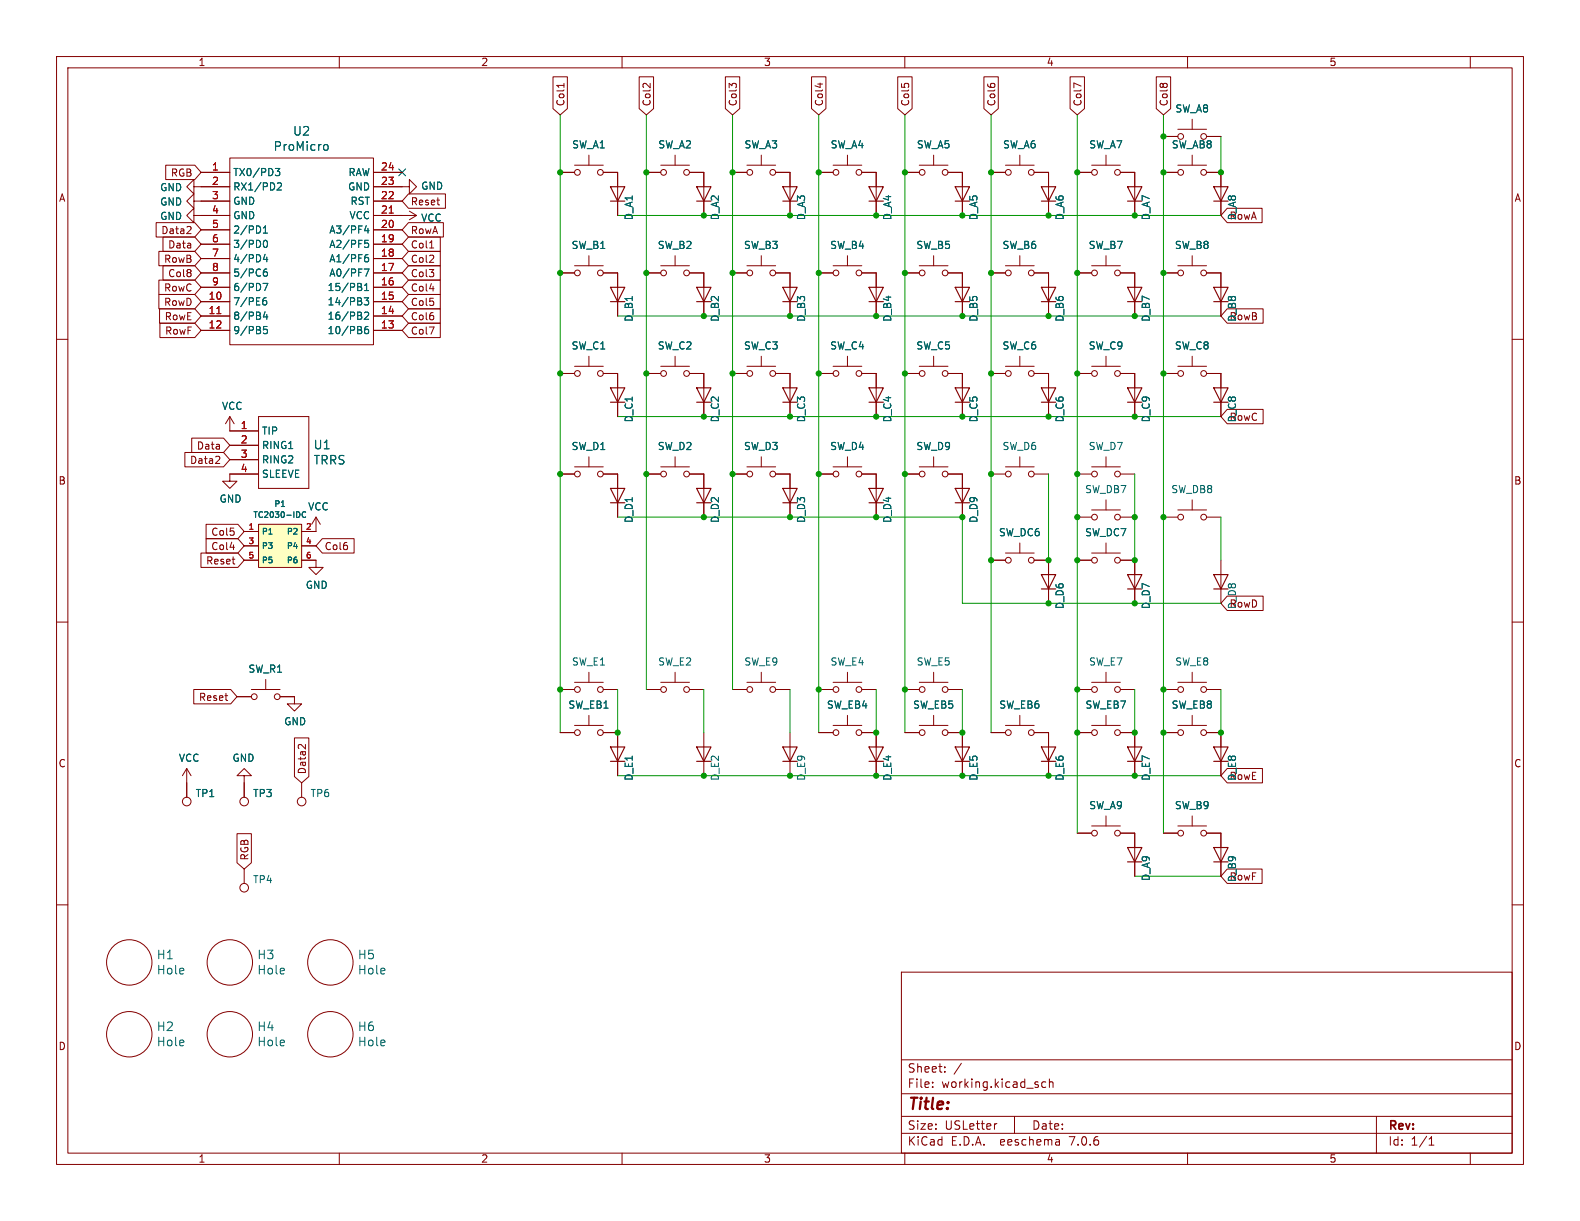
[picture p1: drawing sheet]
<svg xmlns="http://www.w3.org/2000/svg" width="279mm" height="216mm" viewBox="0 0 279 216" stroke-linecap="round" stroke-linejoin="round" font-family="sans-serif">
<g fill="none" stroke="#840000" stroke-width=".18">
<path d="M10 10h259.4v195.9h-259.4zM12 12h255.4v191.9h-255.4zM60 10v2M97.8 13.6h2.5v5.6l-1.2 1.1-1.3-1.1zM99.7 14.7v.8M110 10v2M113 13.6h2.6v5.6l-1.3 1.1-1.3-1.1zM128.3 13.6h2.5v5.6l-1.3 1.1-1.2-1.1zM143.5 13.6h2.6v5.6l-1.3 1.1-1.3-1.1zM145 14.7v.8M158.7 13.6h2.6v5.6l-1.3 1.1-1.3-1.1zM160 10v2"/>
<path d="M174 13.6h2.5v5.6l-1.2 1.1-1.3-1.1zM189.2 13.6h2.6v5.6l-1.3 1.1-1.3-1.1zM191.2 15.2l-1.3-.5v.8M204.5 13.6h2.5v5.6l-1.3 1.1-1.2-1.1zM210 10v2M260 10v2M27.6 39.4h6.8l1.2 1.2-1.2 1.3h-6.8zM29.3 29.2h5.1l1.2 1.3-1.2 1.3h-5.1zM34.3 33v-1.2l-1.3 1.2 1.3 1.3v-1.3h6.3M34.3 35.6v-1.3l-1.3 1.3 1.3 1.2v-1.2h6.3M34.3 38.1v-1.3l-1.3 1.3 1.3 1.3v-1.3h6.3M35.6 30.5h5"/>
<path d="M40.6 27.9h25.4v33.1h-25.4zM66 33h6.4v-1.2l1.3 1.2-1.3 1.3v-1.3M66 30.5h5.1M66 38.1h7.7M66 35.6h5.1M72.2 39.4h6.2v2.5h-6.2l-1.1-1.3zM72.2 34.3h6.6v2.5h-6.6l-1.1-1.2zM72.4 37.3l1.3 .8M73.7 38.1l-1.3 .8M99.1 30.5h2.5M101.6 29.2h5.1M104.1 27.4v1.8"/>
<path d="M106.7 30.5h2.5v7.6M114.3 30.5h2.5M116.8 29.2h5.1M119.4 27.4v1.8M121.9 30.5h2.6v7.6M129.5 30.5h2.6M132.1 29.2h5.1M134.6 27.4v1.8M137.2 30.5h2.5v7.6M144.8 30.5h2.5M147.3 29.2h5.1M149.9 27.4v1.8"/>
<path d="M152.4 30.5h2.5v7.6M160 30.5h2.6M162.6 29.2h5M165.1 27.4v1.8M167.6 30.5h2.6v7.6M175.3 30.5h2.5M177.8 29.2h5.1M180.3 27.4v1.8M182.9 30.5h2.5v7.6M190.5 30.5h2.5M193 29.2h5.1M195.6 27.4v1.8"/>
<path d="M198.1 30.5h2.6v7.6M205.7 30.5h2.6M205.7 24.1h2.6M208.3 29.2h5.1M208.3 22.9h5.1M210.8 21.1v1.8M210.8 27.4v1.8M213.4 30.5h2.5v7.6M213.4 24.1h2.5M217 36.8h6.2v2.6h-6.2l-1.1-1.3zM10 60h2M28.1 52.1h6.3l1.2 1.2-1.2 1.3h-6.3z"/>
<path d="M28.1 49.5h6.3l1.2 1.3-1.2 1.3h-6.3zM28.1 44.4h6.3l1.2 1.3-1.2 1.3h-6.3zM28.2 54.6h6.2l1.2 1.3-1.2 1.3h-6.2zM28.3 57.1h6.1l1.2 1.3-1.2 1.3h-6.1zM28.8 47h5.6l1.2 1.3-1.2 1.2h-5.6zM28.8 41.9h5.6l1.2 1.3-1.2 1.3h-5.6zM33.7 40.1l.1 .2-.1 .3-.7 .7h.8M35.6 48.3h5M35.6 53.3h5M35.6 55.9h5M35.6 58.4h5M35.6 50.8h5"/>
<path d="M35.6 45.7h5M35.6 43.2h5M35.6 40.6h5M66 48.3h5.1M66 53.3h5.1M66 55.9h5.1M66 58.4h5.1M66 50.8h5.1M66 45.7h5.1M66 43.2h5.1M66 40.6h5.1M72.2 41.9h5.7v2.6h-5.7l-1.1-1.3z"/>
<path d="M72.2 52.1h5.7v2.5h-5.7l-1.1-1.3zM72.2 54.6h5.7v2.6h-5.7l-1.1-1.3zM72.2 44.4h5.7v2.6h-5.7l-1.1-1.3zM72.2 47h5.7v2.5h-5.7l-1.1-1.2zM72.2 49.5h5.7v2.6h-5.7l-1.1-1.3zM72.2 57.1h5.7v2.6h-5.7l-1.1-1.3zM75.9 57.8h.9l-.6 1.3M76 43.9h.7M76 51h.8M99.1 48.3h2.5M101.6 47h5.1M104.1 45.2v1.8"/>
<path d="M106.7 48.3h2.5v7.6M114.3 48.3h2.5M116.8 47h5.1M119.4 45.2v1.8M121.9 48.3h2.6v7.6M129.5 48.3h2.6M132.1 47h5.1M134.6 45.2v1.8M137.2 48.3h2.5v7.6M144.8 48.3h2.5M147.3 47h5.1M149.9 45.2v1.8"/>
<path d="M152.4 48.3h2.5v7.6M160 48.3h2.6M162.6 47h5M165.1 45.2v1.8M167.6 48.3h2.6v7.6M175.3 48.3h2.5M177.8 47h5.1M180.3 45.2v1.8M182.9 48.3h2.5v7.6M190.5 48.3h2.5M193 47h5.1M195.6 45.2v1.8"/>
<path d="M198.1 48.3h2.6v7.6M205.7 48.3h2.6M208.3 47h5.1M210.8 45.2v1.8M213.4 48.3h2.5v7.6M217 54.6h6.4v2.6h-6.4l-1.1-1.3zM267.4 60h2M33.9 77.5h5.6l1.1 1.2-1.1 1.3h-5.6zM40.6 73.7v2.5h5.1M40.6 78.7h5.1M40.6 73.7l-.7 1.2M40.6 73.7l.8 1.2"/>
<path d="M45.7 73.7v12.7zM45.7 73.7h8.9zM54.6 73.7v12.7zM99.1 66h2.5M101.6 64.8h5.1M104.1 63v1.8M106.7 66h2.5v7.7M114.3 66h2.5M116.8 64.8h5.1M119.4 63v1.8M121.9 66h2.6v7.7M129.5 66h2.6"/>
<path d="M132.1 64.8h5.1M134.6 63v1.8M137.2 66h2.5v7.7M144.8 66h2.5M147.3 64.8h5.1M149.9 63v1.8M152.4 66h2.5v7.7M160 66h2.6M162.6 64.8h5M165.1 63v1.8M167.6 66h2.6v7.7M175.3 66h2.5"/>
<path d="M177.8 64.8h5.1M180.3 63v1.8M182.9 66h2.5v7.7M190.5 66h2.5M193 64.8h5.1M195.6 63v1.8M198.1 66h2.6v7.7M205.7 66h2.6M208.3 64.8h5.1M210.8 63v1.8M213.4 66h2.5v7.7M217 72.4h6.4v2.5h-6.4l-1.1-1.2z"/>
<path d="M32.7 80h6.8l1.1 1.3-1.1 1.3h-6.8zM35.5 97.8h6.6l1.1 1.3-1.1 1.2h-6.6zM36.4 95.2h5.7l1.1 1.3-1.1 1.3h-5.7zM36.4 92.7h5.7l1.1 1.3-1.1 1.3h-5.7zM38.7 80.7l.2 .2-.1 .3-.7 .8h.8M40.6 81.3h5.1M40.7 96.8h.8M43.2 94h2.5M43.2 96.5h2.5M43.2 99.1h2.5M45.7 92.7h7.6v7.6h-7.6zM45.7 86.4h8.9z"/>
<path d="M45.7 83.8h-5.1v1.3h1.3l-1.3 1.3-1.2-1.3h1.2M53.3 99.1h2.6v1.2h1.2l-1.2 1.3-1.3-1.3h1.3M53.3 96.5h2.6M55.9 91.4v2.6h-2.6M55.9 91.4l-.8 1.3M55.9 91.4l.7 1.3M57 95.2h5.6v2.6h-5.6l-1.1-1.3zM99.1 83.8h2.5M101.6 82.6h5.1M104.1 80.8v1.8M106.7 83.8h2.5v7.6M114.3 83.8h2.5"/>
<path d="M116.8 82.6h5.1M119.4 80.8v1.8M121.9 83.8h2.6v7.6M129.5 83.8h2.6M132.1 82.6h5.1M134.6 80.8v1.8M137.2 83.8h2.5v7.6M144.8 83.8h2.5M147.3 82.6h5.1M149.9 80.8v1.8M152.4 83.8h2.5v7.6M160 83.8h2.6"/>
<path d="M162.6 82.6h5M165.1 80.8v1.8M167.6 83.8h2.6v7.6M175.3 83.8h2.5M175.3 99.1h2.5M177.8 82.6h5.1M177.8 97.8h5.1M180.3 80.8v1.8M180.3 96v1.8M182.9 83.8h2.5M182.9 99.1h2.5v7.6M190.5 91.4h2.5"/>
<path d="M190.5 83.8h2.5M190.5 99.1h2.5M193 90.2h5.1M193 82.6h5.1M193 97.8h5.1M195.6 80.8v1.8M195.6 88.4v1.8M195.6 96v1.8M198.1 91.4h2.6M198.1 99.1h2.6v7.6M198.1 83.8h2.6M205.7 91.4h2.6"/>
<path d="M208.3 90.2h5.1M210.8 88.4v1.8M213.4 91.4h2.5M215.9 99.1v7.6M10 110h2M104.1 118.9v1.8M119.4 118.9v1.8M134.6 118.9v1.8M149.9 118.9v1.8M165.1 118.9v1.8M195.6 118.9v1.8M210.8 118.9v1.8"/>
<path d="M217 105.4h6.4v2.6h-6.4l-1.1-1.3zM267.4 110h2M33 135.9v5.1M33 135.9l-.7 1.3M33 135.9l.8 1.3M34.3 121.9h6.5l1.1 1.3-1.1 1.3h-6.5zM41.9 123.2h2.5M43.2 137.2h1.2l-1.2-1.3-1.3 1.3h1.3v3.8M44.4 121.9h5.1M47 120.1v1.8M49.5 123.2h2.6v1.3h1.2l-1.2 1.2-1.3-1.2h1.3M52.1 130.5h2.5v6.8l-1.3 1.1-1.2-1.1z"/>
<path d="M53.3 138.4v2.6M54 131.6v.8l-.7-.7-.3-.1-.2 .2M99.1 121.9h2.5M99.1 129.5h2.5M101.6 128.3h5.1M101.6 120.7h5.1M104.1 126.5v1.8M106.7 129.5h2.5v7.7M106.7 121.9h2.5M114.3 121.9h2.5M116.8 120.7h5.1M121.9 121.9h2.6"/>
<path d="M124.5 129.5v7.7M129.5 121.9h2.6M132.1 120.7h5.1M137.2 121.9h2.5M139.7 129.5v7.7M144.8 121.9h2.5M144.8 129.5h2.5M147.3 128.3h5.1M147.3 120.7h5.1M149.9 126.5v1.8M152.4 121.9h2.5M152.4 129.5h2.5v7.7"/>
<path d="M160 121.9h2.6M160 129.5h2.6M162.6 128.3h5M162.6 120.7h5M165.1 126.5v1.8M167.6 121.9h2.6M167.6 129.5h2.6v7.7M175.3 129.5h2.5M177.8 128.3h5.1M180.3 126.5v1.8M182.9 129.5h2.5v7.7M190.5 121.9h2.5"/>
<path d="M190.5 129.5h2.5M193 128.3h5.1M193 120.7h5.1M195.6 126.5v1.8M198.1 129.5h2.6v7.7M198.1 121.9h2.6M205.7 121.9h2.6M205.7 129.5h2.6M208.3 128.3h5.1M208.3 120.7h5.1M210.8 126.5v1.8M213.4 129.5h2.5v7.7"/>
<path d="M213.4 121.9h2.5M217 135.9h6.2v2.5h-6.2l-1.1-1.2zM10 160h2M41.9 147.4h2.6v5.2l-1.3 1.1-1.3-1.1zM43.2 153.7v2.5M190.5 147.3h2.5M193 146.1h5.1M195.6 144.3v1.8M198.1 147.3h2.6v7.6M205.7 147.3h2.6M208.3 146.1h5.1M210.8 144.3v1.8"/>
<path d="M213.4 147.3h2.5v7.6M217 153.7h6.2v2.5h-6.2l-1.1-1.3zM267.4 160h2M159.4 171.9h108v32h-108zM159.4 197.4h108M159.4 193.4h108M159.4 187.4h108M164.9 192.1v.2M164.9 191.4v.1M167.1 189.4v.2M167.1 188.7v.1M170 188l-1.3 1.9"/>
<path d="M176.3 198.7l-.3 .1M179.4 197.4v3M184.9 191.4l-.4-.1-.3 .3v.4l.2 .2h.5M185.6 191.4l.2-.1 .3 .1 .1 .9M185.6 190.8v1.5M243.4 197.4v6.5M60 203.9v2M110 203.9v2M159.4 200.4h108M160 203.9v2M187.3 201.6l.1 .9M187.4 202.4l-.2 .1"/>
<path d="M187.4 201.8l-.2 .1M210 203.9v2M252.7 202.5h.9M252.7 201.4l.4-.4v1.5M260 203.9v2"/>
<circle cx="102.1" cy="30.5" r=".51"/>
<circle cx="106.2" cy="30.5" r=".51"/>
<circle cx="117.3" cy="30.5" r=".51"/>
<circle cx="121.4" cy="30.5" r=".51"/>
<circle cx="132.6" cy="30.5" r=".51"/>
<circle cx="136.7" cy="30.5" r=".51"/>
<circle cx="147.8" cy="30.5" r=".51"/>
<circle cx="151.9" cy="30.5" r=".51"/>
<circle cx="163.1" cy="30.5" r=".51"/>
<circle cx="167.1" cy="30.5" r=".51"/>
<circle cx="178.3" cy="30.5" r=".51"/>
<circle cx="182.4" cy="30.5" r=".51"/>
<circle cx="193.5" cy="30.5" r=".51"/>
<circle cx="197.6" cy="30.5" r=".51"/>
<circle cx="208.8" cy="24.1" r=".51"/>
<circle cx="208.8" cy="30.5" r=".51"/>
<circle cx="212.9" cy="24.1" r=".51"/>
<circle cx="212.9" cy="30.5" r=".51"/>
<circle cx="102.1" cy="48.3" r=".51"/>
<circle cx="106.2" cy="48.3" r=".51"/>
<circle cx="117.3" cy="48.3" r=".51"/>
<circle cx="121.4" cy="48.3" r=".51"/>
<circle cx="132.6" cy="48.3" r=".51"/>
<circle cx="136.7" cy="48.3" r=".51"/>
<circle cx="147.8" cy="48.3" r=".51"/>
<circle cx="151.9" cy="48.3" r=".51"/>
<circle cx="163.1" cy="48.3" r=".51"/>
<circle cx="167.1" cy="48.3" r=".51"/>
<circle cx="178.3" cy="48.3" r=".51"/>
<circle cx="182.4" cy="48.3" r=".51"/>
<circle cx="193.5" cy="48.3" r=".51"/>
<circle cx="197.6" cy="48.3" r=".51"/>
<circle cx="208.8" cy="48.3" r=".51"/>
<circle cx="212.9" cy="48.3" r=".51"/>
<circle cx="102.1" cy="66" r=".51"/>
<circle cx="106.2" cy="66" r=".51"/>
<circle cx="117.3" cy="66" r=".51"/>
<circle cx="121.4" cy="66" r=".51"/>
<circle cx="132.6" cy="66" r=".51"/>
<circle cx="136.7" cy="66" r=".51"/>
<circle cx="147.8" cy="66" r=".51"/>
<circle cx="151.9" cy="66" r=".51"/>
<circle cx="163.1" cy="66" r=".51"/>
<circle cx="167.1" cy="66" r=".51"/>
<circle cx="178.3" cy="66" r=".51"/>
<circle cx="182.4" cy="66" r=".51"/>
<circle cx="193.5" cy="66" r=".51"/>
<circle cx="197.6" cy="66" r=".51"/>
<circle cx="208.8" cy="66" r=".51"/>
<circle cx="212.9" cy="66" r=".51"/>
<circle cx="102.1" cy="83.8" r=".51"/>
<circle cx="106.2" cy="83.8" r=".51"/>
<circle cx="117.3" cy="83.8" r=".51"/>
<circle cx="121.4" cy="83.8" r=".51"/>
<circle cx="132.6" cy="83.8" r=".51"/>
<circle cx="136.7" cy="83.8" r=".51"/>
<circle cx="147.8" cy="83.8" r=".51"/>
<circle cx="151.9" cy="83.8" r=".51"/>
<circle cx="163.1" cy="83.8" r=".51"/>
<circle cx="167.1" cy="83.8" r=".51"/>
<circle cx="178.3" cy="83.8" r=".51"/>
<circle cx="178.3" cy="99.1" r=".51"/>
<circle cx="182.4" cy="83.8" r=".51"/>
<circle cx="182.4" cy="99.1" r=".51"/>
<circle cx="193.5" cy="99.1" r=".51"/>
<circle cx="193.5" cy="83.8" r=".51"/>
<circle cx="193.5" cy="91.4" r=".51"/>
<circle cx="197.6" cy="91.4" r=".51"/>
<circle cx="197.6" cy="83.8" r=".51"/>
<circle cx="197.6" cy="99.1" r=".51"/>
<circle cx="208.8" cy="91.4" r=".51"/>
<circle cx="212.9" cy="91.4" r=".51"/>
<circle cx="45" cy="123.2" r=".51"/>
<circle cx="49" cy="123.2" r=".51"/>
<circle cx="102.1" cy="129.5" r=".51"/>
<circle cx="102.1" cy="121.9" r=".51"/>
<circle cx="106.2" cy="121.9" r=".51"/>
<circle cx="106.2" cy="129.5" r=".51"/>
<circle cx="117.3" cy="121.9" r=".51"/>
<circle cx="121.4" cy="121.9" r=".51"/>
<circle cx="132.6" cy="121.9" r=".51"/>
<circle cx="136.7" cy="121.9" r=".51"/>
<circle cx="147.8" cy="121.9" r=".51"/>
<circle cx="147.8" cy="129.5" r=".51"/>
<circle cx="151.9" cy="121.9" r=".51"/>
<circle cx="151.9" cy="129.5" r=".51"/>
<circle cx="163.1" cy="129.5" r=".51"/>
<circle cx="163.1" cy="121.9" r=".51"/>
<circle cx="167.1" cy="129.5" r=".51"/>
<circle cx="167.1" cy="121.9" r=".51"/>
<circle cx="178.3" cy="129.5" r=".51"/>
<circle cx="182.4" cy="129.5" r=".51"/>
<circle cx="193.5" cy="121.9" r=".51"/>
<circle cx="193.5" cy="129.5" r=".51"/>
<circle cx="197.6" cy="129.5" r=".51"/>
<circle cx="197.6" cy="121.9" r=".51"/>
<circle cx="208.8" cy="121.9" r=".51"/>
<circle cx="208.8" cy="129.5" r=".51"/>
<circle cx="212.9" cy="129.5" r=".51"/>
<circle cx="212.9" cy="121.9" r=".51"/>
<circle cx="33" cy="141.7" r=".76"/>
<circle cx="43.2" cy="157" r=".76"/>
<circle cx="43.2" cy="141.7" r=".76"/>
<circle cx="53.3" cy="141.7" r=".76"/>
<circle cx="193.5" cy="147.3" r=".51"/>
<circle cx="197.6" cy="147.3" r=".51"/>
<circle cx="208.8" cy="147.3" r=".51"/>
<circle cx="212.9" cy="147.3" r=".51"/>
<circle cx="22.9" cy="170.2" r="4"/>
<circle cx="40.6" cy="170.2" r="4"/>
<circle cx="58.4" cy="170.2" r="4"/>
<circle cx="22.9" cy="182.9" r="4"/>
<circle cx="40.6" cy="182.9" r="4"/>
<circle cx="58.4" cy="182.9" r="4"/>
</g>
<g fill="none" stroke="#840000" stroke-width=".2">
<path d="M107.9 33h2.6l-1.3 2.6zM107.9 35.6h2.6M123.2 33h2.5l-1.2 2.6zM123.2 35.6h2.5M138.4 33h2.6l-1.3 2.6zM138.4 35.6h2.6M153.7 33h2.5l-1.3 2.6zM153.7 35.6h2.5M168.9 33h2.5l-1.2 2.6zM168.9 35.6h2.5M184.1 33h2.6l-1.3 2.6zM184.1 35.6h2.6"/>
<path d="M199.4 33h2.5l-1.2 2.6zM199.4 35.6h2.5M214.6 33h2.6l-1.3 2.6zM214.6 35.6h2.6M107.9 50.8h2.6l-1.3 2.5zM107.9 53.3h2.6M123.2 50.8h2.5l-1.2 2.5zM123.2 53.3h2.5M138.4 50.8h2.6l-1.3 2.5zM138.4 53.3h2.6M153.7 50.8h2.5l-1.3 2.5zM153.7 53.3h2.5"/>
<path d="M168.9 50.8h2.5l-1.2 2.5zM168.9 53.3h2.5M184.1 50.8h2.6l-1.3 2.5zM184.1 53.3h2.6M199.4 50.8h2.5l-1.2 2.5zM199.4 53.3h2.5M214.6 50.8h2.6l-1.3 2.5zM214.6 53.3h2.6M107.9 68.6h2.6l-1.3 2.5zM107.9 71.1h2.6M123.2 68.6h2.5l-1.2 2.5zM123.2 71.1h2.5"/>
<path d="M138.4 68.6h2.6l-1.3 2.5zM138.4 71.1h2.6M153.7 68.6h2.5l-1.3 2.5zM153.7 71.1h2.5M168.9 68.6h2.5l-1.2 2.5zM168.9 71.1h2.5M184.1 68.6h2.6l-1.3 2.5zM184.1 71.1h2.6M199.4 68.6h2.5l-1.2 2.5zM199.4 71.1h2.5M214.6 68.6h2.6l-1.3 2.5zM214.6 71.1h2.6"/>
<path d="M107.9 86.4h2.6l-1.3 2.5zM107.9 88.9h2.6M123.2 86.4h2.5l-1.2 2.5zM123.2 88.9h2.5M138.4 86.4h2.6l-1.3 2.5zM138.4 88.9h2.6M153.7 86.4h2.5l-1.3 2.5zM153.7 88.9h2.5M168.9 86.4h2.5l-1.2 2.5zM168.9 88.9h2.5M184.1 101.6h2.6l-1.3 2.5zM184.1 104.1h2.6"/>
<path d="M199.4 101.6h2.5l-1.2 2.5zM199.4 104.1h2.5M214.6 101.6h2.6l-1.3 2.5zM214.6 104.1h2.6M107.9 132.1h2.6l-1.3 2.5zM107.9 134.6h2.6M123.2 132.1h2.5l-1.2 2.5zM123.2 134.6h2.5M138.4 132.1h2.6l-1.3 2.5zM138.4 134.6h2.6M153.7 132.1h2.5l-1.3 2.5zM153.7 134.6h2.5"/>
<path d="M168.9 132.1h2.5l-1.2 2.5zM168.9 134.6h2.5M184.1 132.1h2.6l-1.3 2.5zM184.1 134.6h2.6M199.4 132.1h2.5l-1.2 2.5zM199.4 134.6h2.5M214.6 132.1h2.6l-1.3 2.5zM214.6 134.6h2.6M199.4 149.9h2.5l-1.2 2.5zM199.4 152.4h2.5M214.6 149.9h2.6l-1.3 2.5zM214.6 152.4h2.6"/>
</g>
<path d="M45.7 92.7h7.6v7.6h-7.6z" fill="#ffffc2" stroke="#ffffc2" stroke-width=".18"/>
<g fill="none" stroke="#006464" stroke-width=".18">
<path d="M48.7 29.8h.8l-.5 .5 .4 .1 .1 .4-.3 .3h-.3M49 32.5l.5-.2 .3 .4-.8 .9h.8M57.4 25.6h.3l.3 .3-.1 .5-.2 .2-.3-.1M64.8 39.9l-.3 .9h.8M46.5 53.3l.4-.2 .3 .3-.1 .5h-.4l-.2-.1M46.5 50.1h.9l-.6 1.3M46.6 43l.1-.4 .2-.1a.68 .68 0 0 1 .4 .6 .68 .68 0 0 1-.4 .7l-.2-.2-.1-.3M46.6 48.3l.2-.2h.4l.1 .2v.3l-.2 .2h-.4l-.1-.2M46.6 41.2h.7M46.6 40.3l.3-.4v1.3M46.9 55.1l-.3 .9h.8M46.9 45l-.3 .9h.8"/>
<path d="M47.1 52.6l-.4 .1-.2 .3M47.2 45.5v.8M47.2 55.6v.9M47.2 47.6h-.4l-.2 .5M47.2 57.7h-.6v.6l.2-.1 .4 .1 .1 .2-.1 .4-.1 .1-.5-.1M63.9 50.8l.1 .2-.1 .3M63.9 50.2v.4M64.4 52.6h.8l-.4 .5 .3 .2v.5l-.2 .1-.5-.1M64.4 47.6h.9l-.6 1.2M64.5 55.3l.4-.1 .3 .4-.8 .9h.8M64.5 51.4h.7M64.5 50.5l.3-.4v1.3"/>
<path d="M64.5 43h.4l.3 .2-.1 .5h-.6M64.5 45.6l.4-.1 .3 .3-.1 .4-.4 .1-.2-.1M64.5 42.5h.6M65.1 57.7l-.4 .1a.86 .86 0 0 0 0 1.2l.4-.1 .1-.4-.3-.3-.3 .1-.1 .2M65.1 45l-.4 .1-.2 .2M65.1 40.4v.8M53.9 90.5a.47 .47 0 0 0-.5 .6 .47 .47 0 0 0 .7 .3"/>
</g>
<path d="M68.8 37.7h.7M38.3 55.5h.8" fill="none" stroke="#a90000" stroke-width=".18"/>
<g fill="none" stroke="#009600" stroke-width=".18">
<path d="M99.1 20.3v109.2M109.2 38.1h106.7M114.3 20.3v101.6M129.5 20.3v101.6M144.8 20.3v109.2M160 20.3v109.2M175.3 20.3v109.2M190.5 20.3v127M205.7 20.3v127M215.9 24.1v6.4M109.2 55.9h106.7M109.2 73.7h106.7"/>
<path d="M109.2 91.4h61v15.3h45.7M185.4 83.8v15.3M200.7 83.8v15.3M215.9 91.4v7.7M109.2 137.2h106.7M109.2 121.9v7.6M124.5 121.9v7.6M139.7 121.9v7.6M154.9 121.9v7.6M170.2 121.9v7.6M200.7 121.9v7.6M215.9 121.9v7.6"/>
<path d="M200.7 154.9h15.2"/>
</g>
<path d="M70.5 29.9l1.2 1.2M71.7 29.9l-1.2 1.2" fill="none" stroke="#000084" stroke-width=".18"/>
<g fill="#009600" stroke="#009600" stroke-width=".18">
<circle cx="205.7" cy="30.5" r=".46"/>
<circle cx="215.9" cy="30.5" r=".46"/>
<circle cx="190.5" cy="48.3" r=".46"/>
<circle cx="200.7" cy="38.1" r=".46"/>
<circle cx="190.5" cy="30.5" r=".46"/>
<circle cx="205.7" cy="24.1" r=".46"/>
<circle cx="185.4" cy="38.1" r=".46"/>
<circle cx="200.7" cy="55.9" r=".46"/>
<circle cx="205.7" cy="48.3" r=".46"/>
<circle cx="154.9" cy="137.2" r=".46"/>
<circle cx="175.3" cy="99.1" r=".46"/>
<circle cx="185.4" cy="99.1" r=".46"/>
<circle cx="185.4" cy="106.7" r=".46"/>
<circle cx="144.8" cy="121.9" r=".46"/>
<circle cx="154.9" cy="129.5" r=".46"/>
<circle cx="160" cy="121.9" r=".46"/>
<circle cx="190.5" cy="66" r=".46"/>
<circle cx="200.7" cy="73.7" r=".46"/>
<circle cx="185.4" cy="73.7" r=".46"/>
<circle cx="190.5" cy="83.8" r=".46"/>
<circle cx="175.3" cy="66" r=".46"/>
<circle cx="170.2" cy="91.4" r=".46"/>
<circle cx="175.3" cy="83.8" r=".46"/>
<circle cx="205.7" cy="66" r=".46"/>
<circle cx="185.4" cy="55.9" r=".46"/>
<circle cx="170.2" cy="129.5" r=".46"/>
<circle cx="170.2" cy="137.2" r=".46"/>
<circle cx="185.4" cy="137.2" r=".46"/>
<circle cx="190.5" cy="121.9" r=".46"/>
<circle cx="200.7" cy="129.5" r=".46"/>
<circle cx="190.5" cy="129.5" r=".46"/>
<circle cx="205.7" cy="121.9" r=".46"/>
<circle cx="205.7" cy="129.5" r=".46"/>
<circle cx="215.9" cy="129.5" r=".46"/>
<circle cx="200.7" cy="137.2" r=".46"/>
<circle cx="200.7" cy="91.4" r=".46"/>
<circle cx="200.7" cy="99.1" r=".46"/>
<circle cx="205.7" cy="91.4" r=".46"/>
<circle cx="190.5" cy="91.4" r=".46"/>
<circle cx="200.7" cy="106.7" r=".46"/>
<circle cx="190.5" cy="99.1" r=".46"/>
<circle cx="154.9" cy="73.7" r=".46"/>
<circle cx="139.7" cy="73.7" r=".46"/>
<circle cx="139.7" cy="55.9" r=".46"/>
<circle cx="144.8" cy="66" r=".46"/>
<circle cx="129.5" cy="66" r=".46"/>
<circle cx="129.5" cy="48.3" r=".46"/>
<circle cx="154.9" cy="55.9" r=".46"/>
<circle cx="160" cy="48.3" r=".46"/>
<circle cx="160" cy="66" r=".46"/>
<circle cx="170.2" cy="55.9" r=".46"/>
<circle cx="170.2" cy="73.7" r=".46"/>
<circle cx="139.7" cy="38.1" r=".46"/>
<circle cx="144.8" cy="48.3" r=".46"/>
<circle cx="144.8" cy="30.5" r=".46"/>
<circle cx="175.3" cy="48.3" r=".46"/>
<circle cx="154.9" cy="38.1" r=".46"/>
<circle cx="160" cy="30.5" r=".46"/>
<circle cx="175.3" cy="30.5" r=".46"/>
<circle cx="170.2" cy="38.1" r=".46"/>
<circle cx="99.1" cy="66" r=".46"/>
<circle cx="99.1" cy="83.8" r=".46"/>
<circle cx="139.7" cy="91.4" r=".46"/>
<circle cx="144.8" cy="83.8" r=".46"/>
<circle cx="154.9" cy="91.4" r=".46"/>
<circle cx="99.1" cy="121.9" r=".46"/>
<circle cx="114.3" cy="83.8" r=".46"/>
<circle cx="124.5" cy="73.7" r=".46"/>
<circle cx="129.5" cy="83.8" r=".46"/>
<circle cx="160" cy="83.8" r=".46"/>
<circle cx="124.5" cy="91.4" r=".46"/>
<circle cx="139.7" cy="137.2" r=".46"/>
<circle cx="124.5" cy="137.2" r=".46"/>
<circle cx="109.2" cy="129.5" r=".46"/>
<circle cx="124.5" cy="38.1" r=".46"/>
<circle cx="114.3" cy="48.3" r=".46"/>
<circle cx="99.1" cy="30.5" r=".46"/>
<circle cx="99.1" cy="48.3" r=".46"/>
<circle cx="114.3" cy="30.5" r=".46"/>
<circle cx="129.5" cy="30.5" r=".46"/>
<circle cx="114.3" cy="66" r=".46"/>
<circle cx="124.5" cy="55.9" r=".46"/>
</g>
<text font-size="2.8" fill="#840000" x="160.4" y="196.8">Title:</text>
<g font-size="2.1" fill="#006464">
<text x="48.3" y="26.9">ProMicro</text>
<text x="51.7" y="24.2">U2</text>
<text x="55.4" y="79.7">U1</text>
<text x="55.4" y="82.3">TRRS</text>
<text x="27.6" y="169.8">H1</text>
<text x="27.6" y="172.5">Hole</text>
<text x="45.4" y="169.8">H3</text>
<text x="45.4" y="172.5">Hole</text>
<text x="63.2" y="169.8">H5</text>
<text x="63.2" y="172.5">Hole</text>
<text x="27.6" y="182.5">H2</text>
<text x="27.6" y="185.2">Hole</text>
<text x="45.4" y="182.5">H4</text>
<text x="45.4" y="185.2">Hole</text>
<text x="63.2" y="182.5">H6</text>
<text x="63.2" y="185.2">Hole</text>
</g>
<g font-size="2.1" fill="#840000">
<text x="160.4" y="189.9">Sheet:</text>
<text x="160.4" y="192.6">File:</text>
<text x="166.5" y="192.6">working.kicad_sch</text>
<text x="160.4" y="202.8">KiCad</text>
<text x="160.4" y="200">Size:</text>
<text x="167.1" y="200">USLetter</text>
<text x="168.1" y="202.8">E.D.A.</text>
<text x="177" y="202.8">eeschema</text>
<text x="182.4" y="200">Date:</text>
<text x="189.4" y="202.8">7.0.6</text>
<text x="245.4" y="200.2">Rev:</text>
<text x="245.4" y="202.8">Id:</text>
<text x="249.5" y="202.8">1/1</text>
</g>
<g font-size="1.8" fill="#840000">
<text x="35" y="11.9">1</text>
<text x="85" y="11.9">2</text>
<text x="135" y="11.9">3</text>
<text x="185" y="11.9">4</text>
<text x="235" y="11.9">5</text>
<text x="100" y="18.9" transform="rotate(-90 100 18.9)">Col1</text>
<text x="115.3" y="18.9" transform="rotate(-90 115.3 18.9)">Col2</text>
<text x="130.5" y="18.9" transform="rotate(-90 130.5 18.9)">Col3</text>
<text x="145.7" y="18.9" transform="rotate(-90 145.7 18.9)">Col4</text>
<text x="161" y="18.9" transform="rotate(-90 161 18.9)">Col5</text>
<text x="176.2" y="18.9" transform="rotate(-90 176.2 18.9)">Col6</text>
<text x="191.5" y="18.9" transform="rotate(-90 191.5 18.9)">Col7</text>
<text x="206.7" y="18.9" transform="rotate(-90 206.7 18.9)">Col8</text>
<text x="10.3" y="35.9">A</text>
<text x="30.1" y="31.4">RGB</text>
<text x="267.7" y="35.9">A</text>
<text x="28.4" y="41.6">Data2</text>
<text x="72.5" y="41.6">RowA</text>
<text x="72.5" y="36.5">Reset</text>
<text x="28.9" y="46.7">RowB</text>
<text x="29.6" y="44.1">Data</text>
<text x="72.5" y="44.1">Col1</text>
<text x="72.5" y="46.7">Col2</text>
<text x="28.9" y="51.8">RowC</text>
<text x="29.6" y="49.2">Col8</text>
<text x="72.5" y="49.2">Col3</text>
<text x="72.5" y="51.8">Col4</text>
<text x="28.9" y="54.3">RowD</text>
<text x="29" y="56.8">RowE</text>
<text x="29.1" y="59.4">RowF</text>
<text x="72.5" y="54.3">Col5</text>
<text x="72.5" y="56.8">Col6</text>
<text x="72.5" y="59.4">Col7</text>
<text x="33.5" y="82.2">Data2</text>
<text x="34.7" y="79.7">Data</text>
<text x="10.3" y="85.9">B</text>
<text x="267.7" y="85.9">B</text>
<text x="37.3" y="94.9">Col5</text>
<text x="36.3" y="100">Reset</text>
<text x="37.3" y="97.5">Col4</text>
<text x="57.3" y="97.5">Col6</text>
<text x="217.3" y="107.6">RowD</text>
<text x="35.1" y="124.1">Reset</text>
<text x="10.3" y="135.9">C</text>
<text x="54.3" y="137" transform="rotate(-90 54.3 137)">Data2</text>
<text x="267.7" y="135.9">C</text>
<text x="44.1" y="152.2" transform="rotate(-90 44.1 152.2)">RGB</text>
<text x="10.3" y="185.9">D</text>
<text x="267.7" y="185.9">D</text>
<text x="35" y="205.8">1</text>
<text x="85" y="205.8">2</text>
<text x="135" y="205.8">3</text>
<text x="185" y="205.8">4</text>
<text x="235" y="205.8">5</text>
</g>
<g font-size="1.8" fill="#006464">
<text x="207.8" y="20.1">SW_A8</text>
<text x="101.1" y="26.4">SW_A1</text>
<text x="116.3" y="26.4">SW_A2</text>
<text x="131.6" y="26.4">SW_A3</text>
<text x="146.8" y="26.4">SW_A4</text>
<text x="162" y="26.4">SW_A5</text>
<text x="177.3" y="26.4">SW_A6</text>
<text x="192.5" y="26.4">SW_A7</text>
<text x="207.1" y="26.4">SW_AB8</text>
<text x="28.2" y="34">GND</text>
<text x="41.1" y="31.3">TX0/PD3</text>
<text x="41.1" y="33.9">RX1/PD2</text>
<text x="61.5" y="33.9">GND</text>
<text x="61.5" y="31.3">RAW</text>
<text x="74.4" y="33.8">GND</text>
<text x="28.2" y="36.6">GND</text>
<text x="28.2" y="39.1">GND</text>
<text x="41.1" y="36.4">GND</text>
<text x="41.1" y="39">GND</text>
<text x="41.1" y="41.5">2/PD1</text>
<text x="58.1" y="41.5">A3/PF4</text>
<text x="61.7" y="39">VCC</text>
<text x="61.9" y="36.4">RST</text>
<text x="74.4" y="39.4">VCC</text>
<text x="112.1" y="39" transform="rotate(-90 112.1 39)">D_A1</text>
<text x="127.3" y="39" transform="rotate(-90 127.3 39)">D_A2</text>
<text x="142.6" y="39" transform="rotate(-90 142.6 39)">D_A3</text>
<text x="157.8" y="39" transform="rotate(-90 157.8 39)">D_A4</text>
<text x="173.1" y="39" transform="rotate(-90 173.1 39)">D_A5</text>
<text x="188.3" y="39" transform="rotate(-90 188.3 39)">D_A6</text>
<text x="203.5" y="39" transform="rotate(-90 203.5 39)">D_A7</text>
<text x="217.3" y="39.1">RowA</text>
<text x="218.8" y="39" transform="rotate(-90 218.8 39)">D_A8</text>
<text x="41.1" y="44">3/PD0</text>
<text x="41.1" y="46.6">4/PD4</text>
<text x="58.1" y="46.6">A1/PF6</text>
<text x="58.1" y="44">A2/PF5</text>
<text x="101" y="44.2">SW_B1</text>
<text x="116.2" y="44.2">SW_B2</text>
<text x="131.5" y="44.2">SW_B3</text>
<text x="146.7" y="44.2">SW_B4</text>
<text x="161.9" y="44.2">SW_B5</text>
<text x="177.2" y="44.2">SW_B6</text>
<text x="192.4" y="44.2">SW_B7</text>
<text x="207.7" y="44.2">SW_B8</text>
<text x="41.1" y="49.1">5/PC6</text>
<text x="41.1" y="51.7">6/PD7</text>
<text x="57.8" y="51.7">15/PB1</text>
<text x="58.1" y="49.1">A0/PF7</text>
<text x="41.1" y="54.2">7/PE6</text>
<text x="41.1" y="56.7">8/PB4</text>
<text x="41.1" y="59.3">9/PB5</text>
<text x="57.8" y="59.3">10/PB6</text>
<text x="57.8" y="56.7">16/PB2</text>
<text x="57.8" y="54.2">14/PB3</text>
<text x="112.1" y="57" transform="rotate(-90 112.1 57)">D_B1</text>
<text x="127.3" y="57" transform="rotate(-90 127.3 57)">D_B2</text>
<text x="142.6" y="57" transform="rotate(-90 142.6 57)">D_B3</text>
<text x="157.8" y="57" transform="rotate(-90 157.8 57)">D_B4</text>
<text x="173.1" y="57" transform="rotate(-90 173.1 57)">D_B5</text>
<text x="188.3" y="57" transform="rotate(-90 188.3 57)">D_B6</text>
<text x="203.5" y="57" transform="rotate(-90 203.5 57)">D_B7</text>
<text x="217.3" y="56.8">RowB</text>
<text x="218.8" y="57" transform="rotate(-90 218.8 57)">D_B8</text>
<text x="101" y="62">SW_C1</text>
<text x="116.2" y="62">SW_C2</text>
<text x="131.5" y="62">SW_C3</text>
<text x="146.7" y="62">SW_C4</text>
<text x="161.9" y="62">SW_C5</text>
<text x="177.2" y="62">SW_C6</text>
<text x="192.4" y="62">SW_C9</text>
<text x="207.7" y="62">SW_C8</text>
<text x="39.2" y="72.7">VCC</text>
<text x="46.2" y="77.1">TIP</text>
<text x="112.1" y="74.8" transform="rotate(-90 112.1 74.8)">D_C1</text>
<text x="127.3" y="74.8" transform="rotate(-90 127.3 74.8)">D_C2</text>
<text x="142.6" y="74.8" transform="rotate(-90 142.6 74.8)">D_C3</text>
<text x="157.8" y="74.8" transform="rotate(-90 157.8 74.8)">D_C4</text>
<text x="173.1" y="74.8" transform="rotate(-90 173.1 74.8)">D_C5</text>
<text x="188.3" y="74.8" transform="rotate(-90 188.3 74.8)">D_C6</text>
<text x="203.5" y="74.8" transform="rotate(-90 203.5 74.8)">D_C9</text>
<text x="217.3" y="74.6">RowC</text>
<text x="218.8" y="74.8" transform="rotate(-90 218.8 74.8)">D_C8</text>
<text x="46.2" y="79.6">RING1</text>
<text x="46.2" y="82.1">RING2</text>
<text x="101" y="79.8">SW_D1</text>
<text x="116.2" y="79.8">SW_D2</text>
<text x="131.5" y="79.8">SW_D3</text>
<text x="146.7" y="79.8">SW_D4</text>
<text x="161.9" y="79.8">SW_D9</text>
<text x="177.2" y="79.8">SW_D6</text>
<text x="192.4" y="79.8">SW_D7</text>
<text x="38.7" y="89.1">GND</text>
<text x="46.2" y="84.7">SLEEVE</text>
<text x="191.8" y="87.4">SW_DB7</text>
<text x="207" y="87.4">SW_DB8</text>
<text x="54.4" y="90.4">VCC</text>
<text x="112.1" y="92.6" transform="rotate(-90 112.1 92.6)">D_D1</text>
<text x="127.3" y="92.6" transform="rotate(-90 127.3 92.6)">D_D2</text>
<text x="142.6" y="92.6" transform="rotate(-90 142.6 92.6)">D_D3</text>
<text x="157.8" y="92.6" transform="rotate(-90 157.8 92.6)">D_D4</text>
<text x="173.1" y="92.6" transform="rotate(-90 173.1 92.6)">D_D9</text>
<text x="176.5" y="95">SW_DC6</text>
<text x="191.8" y="95">SW_DC7</text>
<text x="54" y="104.3">GND</text>
<text x="188.3" y="107.8" transform="rotate(-90 188.3 107.8)">D_D6</text>
<text x="203.5" y="107.8" transform="rotate(-90 203.5 107.8)">D_D7</text>
<text x="218.8" y="107.8" transform="rotate(-90 218.8 107.8)">D_D8</text>
<text x="43.8" y="119.2">SW_R1</text>
<text x="101" y="117.9">SW_E1</text>
<text x="116.3" y="117.9">SW_E2</text>
<text x="131.5" y="117.9">SW_E9</text>
<text x="146.8" y="117.9">SW_E4</text>
<text x="162" y="117.9">SW_E5</text>
<text x="192.5" y="117.9">SW_E7</text>
<text x="207.7" y="117.9">SW_E8</text>
<text x="100.4" y="125.5">SW_EB1</text>
<text x="146.1" y="125.5">SW_EB4</text>
<text x="161.4" y="125.5">SW_EB5</text>
<text x="176.6" y="125.5">SW_EB6</text>
<text x="191.9" y="125.5">SW_EB7</text>
<text x="207.1" y="125.5">SW_EB8</text>
<text x="50.2" y="128.4">GND</text>
<text x="31.5" y="134.9">VCC</text>
<text x="41" y="134.9">GND</text>
<text x="34.5" y="141.1">TP1</text>
<text x="44.7" y="141.1">TP3</text>
<text x="54.8" y="141.1">TP6</text>
<text x="112.1" y="138.2" transform="rotate(-90 112.1 138.2)">D_E1</text>
<text x="127.3" y="138.2" transform="rotate(-90 127.3 138.2)">D_E2</text>
<text x="142.6" y="138.2" transform="rotate(-90 142.6 138.2)">D_E9</text>
<text x="157.8" y="138.2" transform="rotate(-90 157.8 138.2)">D_E4</text>
<text x="173.1" y="138.2" transform="rotate(-90 173.1 138.2)">D_E5</text>
<text x="188.3" y="138.2" transform="rotate(-90 188.3 138.2)">D_E6</text>
<text x="192.5" y="143.3">SW_A9</text>
<text x="203.5" y="138.2" transform="rotate(-90 203.5 138.2)">D_E7</text>
<text x="207.7" y="143.3">SW_B9</text>
<text x="217.3" y="138.1">RowE</text>
<text x="218.8" y="138.2" transform="rotate(-90 218.8 138.2)">D_E8</text>
<text x="203.5" y="155.9" transform="rotate(-90 203.5 155.9)">D_A9</text>
<text x="217.3" y="155.9">RowF</text>
<text x="44.7" y="156.4">TP4</text>
<text x="218.8" y="156.1" transform="rotate(-90 218.8 156.1)">D_B9</text>
</g>
<g font-size="1.8" fill="#a90000">
<text x="37.4" y="30.2">1</text>
<text x="37.4" y="32.8">2</text>
<text x="37.4" y="35.3">3</text>
<text x="67.3" y="35.3">22</text>
<text x="67.3" y="32.8">23</text>
<text x="67.3" y="30.2">24</text>
<text x="37.4" y="37.8">4</text>
<text x="37.4" y="40.4">5</text>
<text x="67.3" y="40.4">20</text>
<text x="67.3" y="37.8">21</text>
<text x="37.4" y="42.9">6</text>
<text x="37.4" y="45.5">7</text>
<text x="67.3" y="45.5">18</text>
<text x="67.3" y="42.9">19</text>
<text x="36.8" y="53.1">10</text>
<text x="37.4" y="48">8</text>
<text x="37.4" y="50.5">9</text>
<text x="67.3" y="53.1">15</text>
<text x="67.3" y="50.5">16</text>
<text x="67.3" y="48">17</text>
<text x="36.8" y="55.6">11</text>
<text x="36.8" y="58.2">12</text>
<text x="67.3" y="58.2">13</text>
<text x="67.3" y="55.6">14</text>
<text x="42.5" y="75.9">1</text>
<text x="42.5" y="78.5">2</text>
<text x="42.5" y="81">3</text>
<text x="42.5" y="83.6">4</text>
</g>
<g font-size="1.4" fill="#006464">
<text x="48.4" y="89.8">P1</text>
<text x="44.7" y="91.8">TC2030-IDC</text>
<text x="46.2" y="94.7">P1</text>
<text x="50.6" y="94.7">P2</text>
<text x="46.2" y="97.3">P3</text>
<text x="46.2" y="99.8">P5</text>
<text x="50.6" y="97.3">P4</text>
<text x="50.6" y="99.8">P6</text>
</g>
<g font-size="1.4" fill="#a90000">
<text x="43.8" y="93.7">1</text>
<text x="54" y="93.7">2</text>
<text x="43.8" y="96.3">3</text>
<text x="43.8" y="98.8">5</text>
<text x="54" y="96.3">4</text>
<text x="54" y="98.8">6</text>
</g>
</svg>
